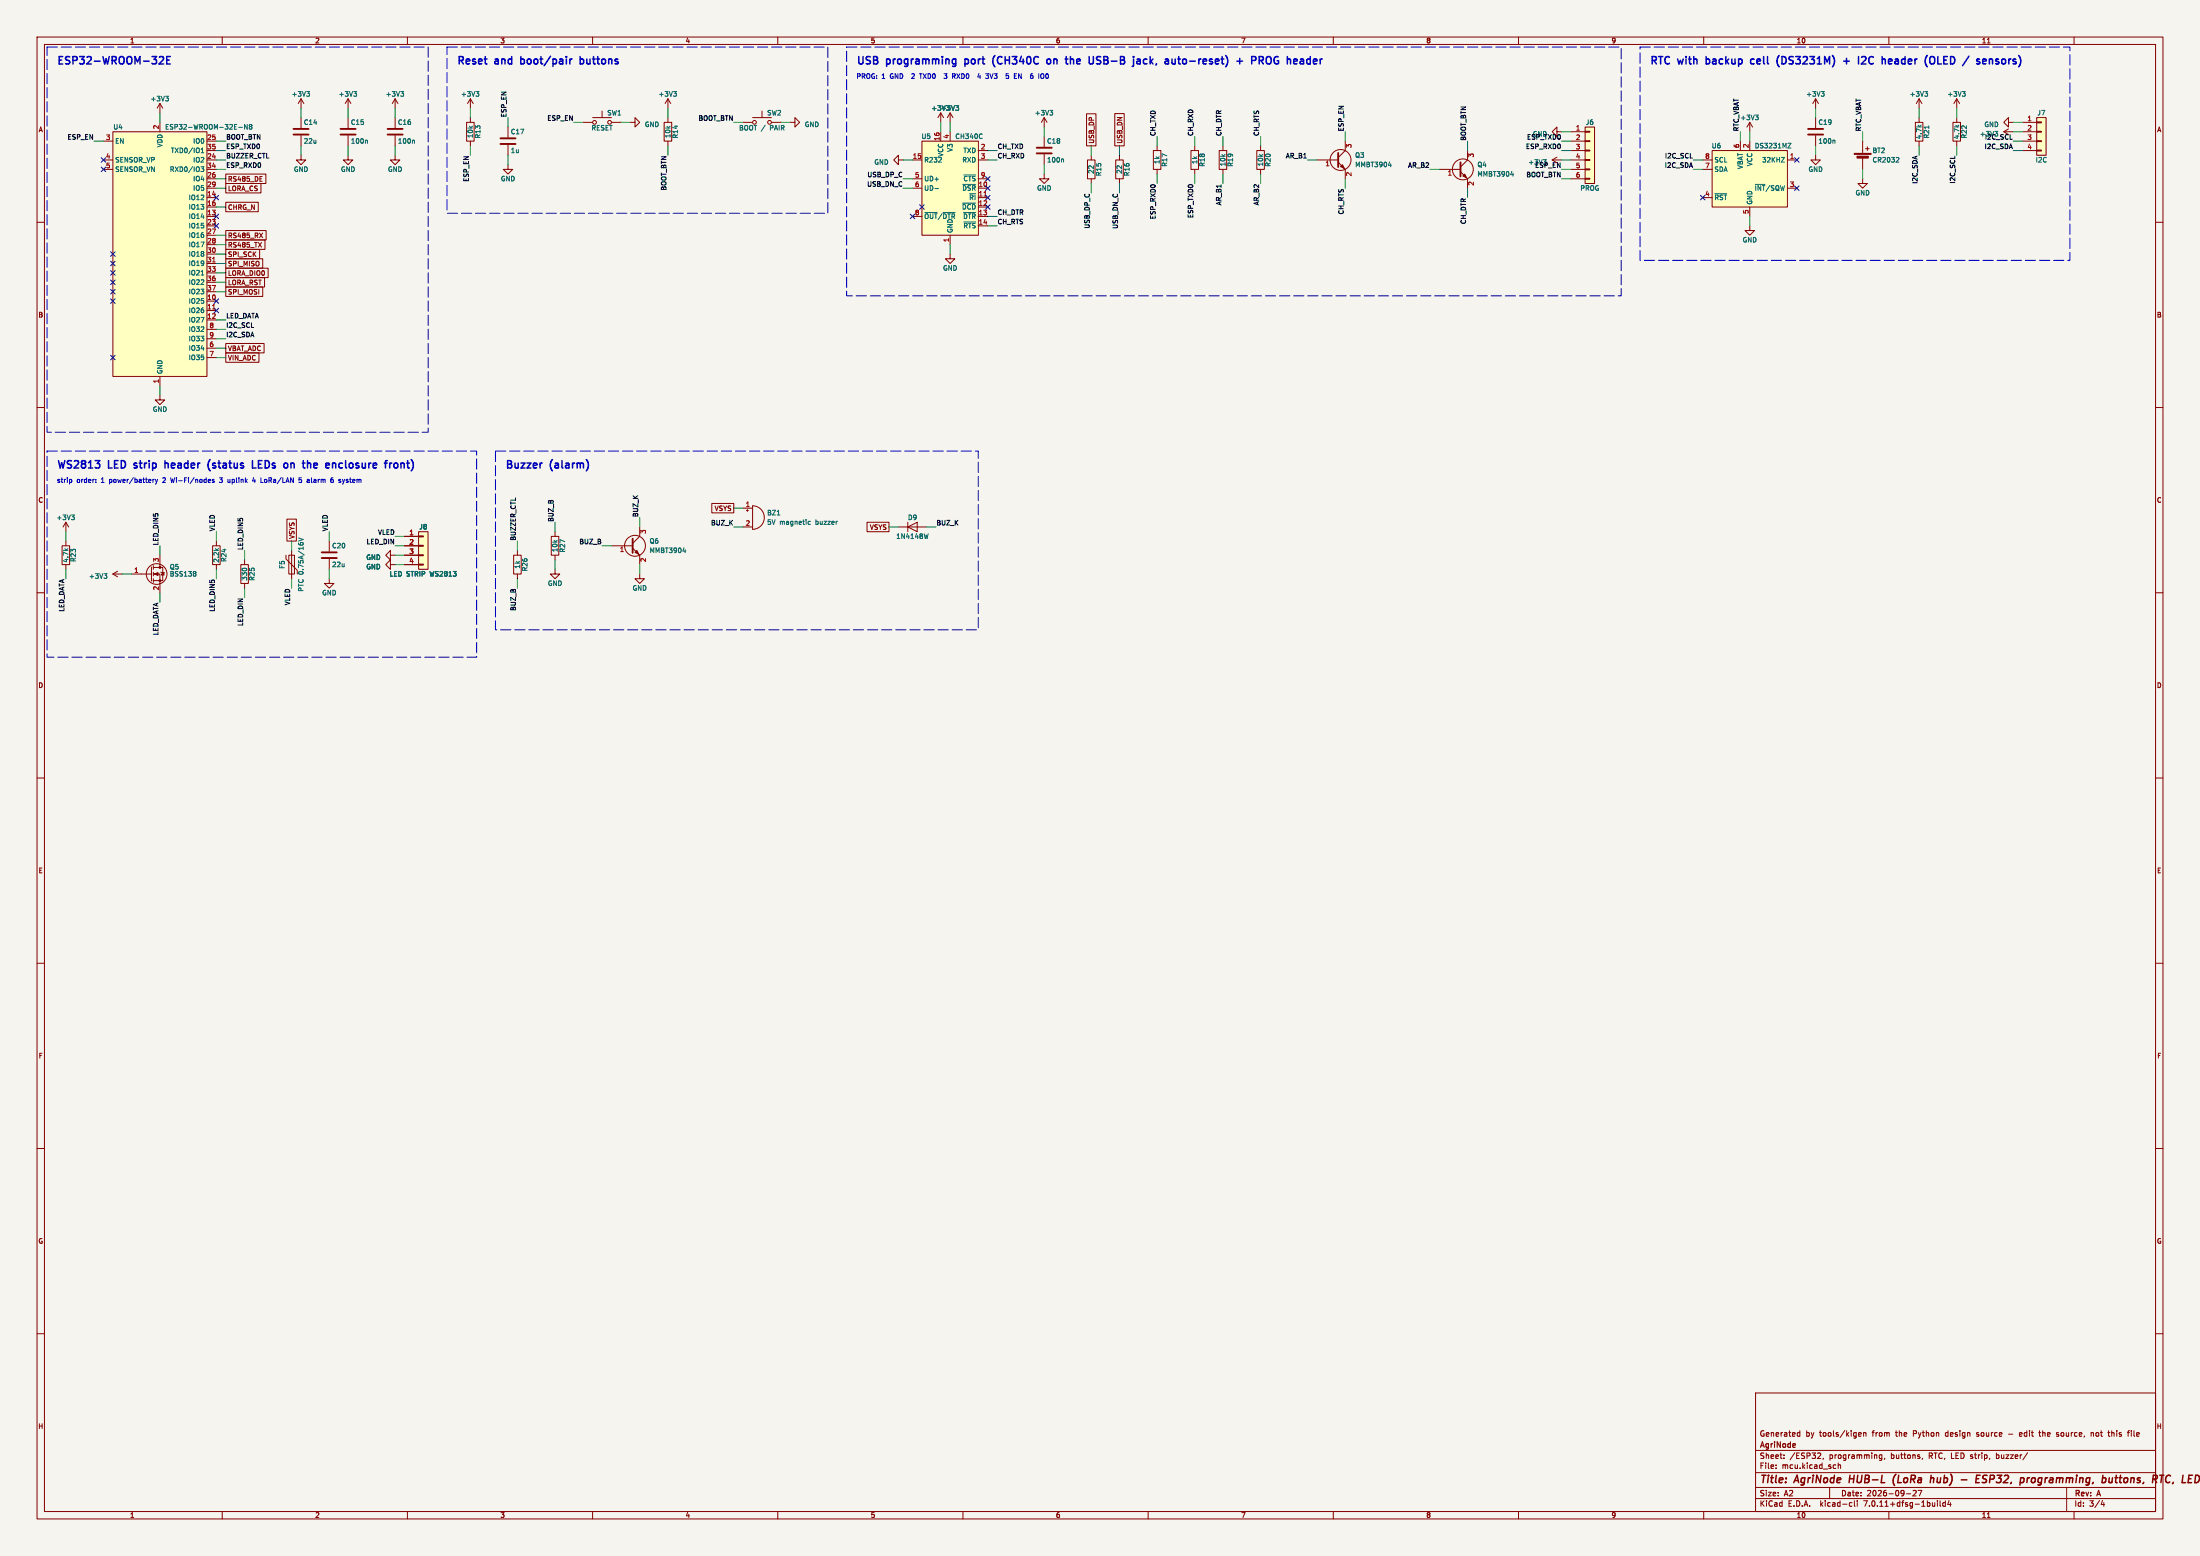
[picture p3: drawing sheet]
<svg xmlns="http://www.w3.org/2000/svg" width="594mm" height="420mm" viewBox="0 0 594 420" stroke-linecap="round" stroke-linejoin="round" font-family="sans-serif">
<path d="M0 0h594v420h-594z" fill="#f5f4ef" stroke="#f5f4ef" stroke-width=".27"/>
<g fill="none" stroke="#840000" stroke-width=".27">
<path d="M10 10h574v400h-574zM12 12h570v396h-570zM60 10v2M110 10v2M160 10v2M210 10v2M260 10v2M310 10v2M360 10v2M410 10v2M460 10v2M510 10v2"/>
<path d="M536.6 11.6h.7M560 10v2M27.9 38.1h2.6M30.5 35.6h25.4v66h-25.4zM43.2 27.9l-.8 1.3M43.2 27.9v2.6M43.2 33v2.6M43.2 27.9l.7 1.3M55.9 38.1h2.5M81.3 26.7v2.5M81.3 31.8v2.7M81.3 36.6v2.8"/>
<path d="M81.3 26.7l-.8 1.2M81.3 26.7l.7 1.2M94 26.7v2.5M94 31.8v2.7M94 36.6v2.8M94 26.7l-.8 1.2M94 26.7l.7 1.2M106.7 26.7l-.8 1.2M106.7 26.7v2.5M106.7 31.8v2.7M106.7 36.6v2.8M106.7 26.7l.7 1.2"/>
<path d="M126 33h2v5.1h-2zM127 26.7l-.8 1.2M127 26.7v2.5M127 31.8v1.2M127 38.1v1.3M127 26.7l.8 1.2M137.2 34.3v2.8M137.2 39.1v2.8M157.5 33h2.5M160 31.8h5.1M162.6 30v1.8M165.1 33h2.5"/>
<path d="M170.2 33h1.2v-1.2l1.3 1.2-1.3 1.3v-1.3M179.3 33h2.1v5.1h-2.1zM180.3 26.7v2.5M180.3 31.8v1.2M180.3 38.1v1.3M180.3 26.7l-.7 1.2M180.3 26.7l.8 1.2M200.7 33h2.5M203.2 31.8h5.1M205.7 30v1.8M208.3 33h2.5M213.4 33h1.2v-1.2l1.3 1.2-1.3 1.3v-1.3"/>
<path d="M248.9 38.1h15.3v25.4h-15.3zM254 30.5l-.8 1.3M254 30.5v2.5M254 35.6v2.5M254 30.5l.8 1.3M256.5 30.5l-.7 1.3M256.5 30.5v2.5M256.5 35.6v2.5M256.5 30.5l.8 1.3M281.9 31.8l-.7 1.2M281.9 31.8v2.5M281.9 36.8v2.8"/>
<path d="M281.9 31.8l.8 1.2M293.4 30.7h2.5v8.7h-2.5zM301 30.7h2.5v8.7h-2.5zM312.4 39.4v1.2M322.6 39.4v1.2M330.2 39.4v1.2M340.4 39.4v1.2M363.2 38.1v2.5l-1.9 1.9M420.4 35.6v-1.3l-1.3 1.3 1.3 1.2v-1.2h1.2M424.2 35.6h3.8M424.2 38.1h3.8M428 38h1.3v.2h-1.3z"/>
<path d="M428 35.4h1.3v.3h-1.3zM428 34.3h2.5v15.2h-2.5zM469.9 38.1v2.5M472.4 33l-.7 1.3M472.4 33v2.6M472.4 38.1v2.5M472.4 33l.8 1.3M490.2 26.7l-.7 1.2M490.2 26.7v2.5M490.2 31.8v2.7M490.2 36.6v2.8M490.2 26.7l.8 1.2"/>
<path d="M502.9 38.1v3.3M504.2 39.6v1M517.1 33h2.1v5.1h-2.1zM518.2 26.7v2.5M518.2 31.8v1.2M518.2 38.1v1.3M518.2 26.7l-.8 1.2M518.2 26.7l.7 1.2M527.3 33h2v5.1h-2zM528.3 26.7l-.7 1.2M528.3 26.7v2.5M528.3 31.8v1.2"/>
<path d="M528.3 38.1v1.3M528.3 26.7l.8 1.2M541 35.6h2.6M541 35.6l1.3 .7M542.3 33v-1.2l-1.3 1.2 1.3 1.3v-1.3h1.3M542.3 34.8l-1.3 .8M546.1 35.6h3.8M546.1 38.1h3.8M546.1 33h3.8M549.9 38h1.3v.2h-1.3zM549.9 35.4h1.3v.3h-1.3zM549.9 32.9h1.3v.2h-1.3z"/>
<path d="M549.9 31.8h2.5v10.1h-2.5zM10 60h2M27.9 43.2h2.6M27.9 45.7h2.6M55.9 40.6h2.5M55.9 43.2h2.5M55.9 45.7h2.5M55.9 48.3h2.5M55.9 50.8h2.5M55.9 53.3h2.5M55.9 55.9h2.5M55.9 58.4h2.5"/>
<path d="M61 49.5h9.5v2.6h-9.5zM61 47h10.8v2.5h-10.8zM61 54.6h8.7v2.6h-8.7zM70.2 48.9h.6M70.2 47.7h.6M81.3 41.9v1.3h1.2l-1.2 1.3-1.3-1.3h1.3M94 41.9v1.3h1.2l-1.2 1.3-1.3-1.3h1.3M106.7 41.9v1.3h1.2l-1.2 1.3-1.3-1.3h1.3M137.2 44.5v1.2h1.2l-1.2 1.3-1.3-1.3h1.3M242.6 43.2v-1.3l-1.3 1.3 1.3 1.3v-1.3h1.2M246.4 43.2h2.5M246.4 48.3h2.5"/>
<path d="M246.4 50.8h2.5M246.4 58.4h2.5M264.2 40.6h2.5M264.2 43.2h2.5M264.2 48.3h2.5M264.2 50.8h2.5M264.2 53.3h2.5M264.2 55.9h2.5M264.2 58.4h2.5M281.9 47v1.3h1.3l-1.3 1.2-1.2-1.2h1.2M281.9 41.7v2.8M293.6 43.2h2.1v5.1h-2.1z"/>
<path d="M294.6 41.9v1.3M294.6 48.3v1.2M301.2 43.2h2.1v5.1h-2.1zM302.3 41.9v1.3M302.3 48.3v1.2M311.4 40.6h2v5.1h-2zM312.4 45.7v1.3M321.6 40.6h2v5.1h-2zM322.6 45.7v1.3M329.2 40.6h2v5.1h-2zM330.2 45.7v1.3M339.3 40.6h2.1v5.1h-2.1z"/>
<path d="M340.4 45.7v1.3M355.6 43.2h5.7M361.3 43.8l1.9 1.9v2.6M388.6 45.7h5.7M394.3 46.4l1.9 1.9v2.5M396.2 40.6v2.6l-1.9 1.9M419.1 43.2h2.5M419.1 43.2l1.3 .7M420.4 42.4l-1.3 .8M424.2 40.6h3.8M424.2 43.2h3.8M424.2 45.7h3.8"/>
<path d="M424.2 48.3h3.8M428 48.1h1.3v.3h-1.3zM428 45.6h1.3v.2h-1.3zM428 43.1h1.3v.2h-1.3zM428 40.5h1.3v.3h-1.3zM459.7 43.2h2.6M459.7 45.7h2.6M459.7 53.3h2.6M462.3 40.6h20.3v15.3h-20.3zM472.4 55.9v2.5M482.6 43.2h2.5M482.6 50.8h2.5"/>
<path d="M490.2 41.9v1.3h1.3l-1.3 1.3-1.3-1.3h1.3M502.9 48.3v1.2h1.3l-1.3 1.3-1.3-1.3h1.3M502.9 42.4v3.3M503.7 40.1h1M546.1 40.6h3.8M549.9 40.5h1.3v.3h-1.3zM582 60h2M55.9 61h2.5M55.9 63.5h2.5M55.9 66h2.5M55.9 68.6h2.5M55.9 71.1h2.5"/>
<path d="M55.9 73.7h2.5M55.9 76.2h2.5M55.9 78.7h2.5M61 62.2h10.8v2.6h-10.8zM61 67.3h9.1v2.6h-9.1zM61 64.8h10.5v2.5h-10.5zM61 74.9h10.4v2.6h-10.4zM61 77.5h9.9v2.5h-9.9zM61 69.9h9.9v2.5h-9.9zM61 72.4h11.4v2.5h-11.4zM70.1 62.9l.8 1.3M70.9 62.9l-.8 1.3"/>
<path d="M256.5 68.6v1.3h1.3l-1.3 1.2-1.2-1.2h1.2M256.5 63.5v2.5M264.2 61h2.5M472.4 61v1.2h1.3l-1.3 1.3-1.2-1.3h1.2M55.9 81.3h2.5M55.9 83.8h2.5M55.9 86.4h2.5M55.9 94h2.5M55.9 96.5h2.5M55.9 88.9h2.5M55.9 91.4h2.5M61 95.3h8.9v2.5h-8.9z"/>
<path d="M61 92.7h10.3v2.6h-10.3zM10 110h2M43.2 106.7v1.3h1.2l-1.2 1.2-1.3-1.2h1.3M43.2 101.6v2.5M582 110h2M192.2 135.9h5.9v2.5h-5.9zM200.7 137.2h2.5M201.5 137.8h.6M201.8 137.5v.5M203.2 136.5a3.2 3.2 0 0 1 3.2 3.2 3.2 3.2 0 0 1-3.2 3.2zM10 160h2M16.8 147.3h2v5.1h-2z"/>
<path d="M17.8 141l-.8 1.2M17.8 141v2.5M17.8 146.1v1.2M17.8 152.4v1.3M17.8 141l.7 1.2M30.5 154.9l1.2 .8M30.5 154.9h2.5M31.7 154.2l-1.2 .7M35.6 154.9h5.3M40.9 153v3.8M41.4 154.9h1.8v5.1M41.4 153.2h2.5v3.5h-2.5"/>
<path d="M41.4 152.7v1M41.4 154.4v1M41.4 156.2v1M43.2 149.9v3.3M43.4 154.4l1 .3M43.9 154.6l.4 .6h-.7zM57.4 147.3h2v5.1h-2zM58.4 146.1v1.2M58.4 152.4v1.3M65 152.4h2.1v5.1h-2.1zM66 151.1v1.3M66 157.5v1.3"/>
<path d="M77.2 149.9v1l3.1 3v1M77.5 140.1h2.5v6h-2.5zM78 149.9h1.5v5h-1.5zM78.7 148.6v7.6M88.9 156.2v1.3h1.3l-1.3 1.3-1.3-1.3h1.3M88.9 146.1v2.7M88.9 150.9v2.8M105.4 149.9v-1.3l-1.3 1.3 1.3 1.2v-1.2h1.3M105.4 152.4v-1.3l-1.3 1.3 1.3 1.3v-1.3h1.3M109.2 147.3h3.8M109.2 144.8h3.8M109.2 149.9h3.8"/>
<path d="M109.2 152.4h3.8M113 152.3h1.3v.2h-1.3zM113 149.7h1.3v.3h-1.3zM113 147.2h1.3v.2h-1.3zM113 144.7h1.3v.2h-1.3zM113 143.5h2.6v10.2h-2.6zM138.7 149.9h2v5h-2zM139.7 148.6v1.3M139.7 154.9v1.3M148.8 144.8h2.1v5.1h-2.1zM149.9 153.7v1.2h1.2l-1.2 1.3-1.3-1.3h1.3M149.9 143.5v1.3"/>
<path d="M149.9 149.9v1.2M165.1 147.3h5.7M170.8 148l1.9 1.9v2.5M172.7 154.9v1.3h1.3l-1.3 1.3-1.3-1.3h1.3M172.7 142.2v2.6l-1.9 1.9M200.7 142.2h2.5M234.1 141h5.9v2.5h-5.9zM242.6 142.2h7.6M245.1 142.2l2.5-1.2v2.5zM245.1 141v2.5M582 160h2M10 210h2"/>
<path d="M582 210h2M10 260h2M582 260h2M10 310h2M582 310h2M10 360h2M474 376h108v32h-108zM582 360h2M474 397.5h108M474 391.5h108M479.5 396.2v.2M479.5 395.4v.2"/>
<path d="M481.7 393.5v.2M481.7 392.7v.2M485.4 387.6h.6M485.4 386.7h.6M486 386.2v1.5M491.3 392.2l.3 .3-.1 .3-.8 .9h.9M492.3 393.6l-.1 .3M495.2 395.4h.5M495.7 396.3l-.5 .1M496.3 395.5l.6-.1 .1 1M496.3 394.9v1.5M501.9 387.6h.6"/>
<path d="M501.9 386.7h.4l.2 .3-.7 .2M503.2 386.8l.5-.1 .1 1M503.2 386.7v1M507.4 393.4l.3 .3 .4-.1M508.1 392.7v1.2l-.3 .3-.3-.1M508.1 392.7h-.4l-.3 .3M508.9 393.6l-.2 .3M519.1 393.6l-.1 .3M533.7 387.6l.1 .1M533.7 386.7v.4M539 392.2v1.5M539 393.6l.2 .1"/>
<path d="M539.2 392.7h-.2M542.3 387.1h1.2M545.7 386.7l-.5 .2 .1 .7 .4 .1M546 387l-.8 .2M547.5 392.1l-1.3 1.9M550.5 386.7h.5M550.7 386.2v1.3l.3 .2M555.3 387.1l.5 .1 .1 .3-.2 .2-.5-.1M555.3 386.7h.5M564.6 386.8l.6-.1v1M564.6 386.7v1M569.1 386.7h.6"/>
<path d="M569.5 387.7h.2M570.2 386.2v1.5M570.2 386.7v.1M574.4 386.7h.6M575 386.2h-.3M575.5 386.2v.1M575.5 386.7v1M60 408v2M110 408v2M160 408v2M210 408v2M260 408v2"/>
<path d="M310 408v2M360 408v2M410 408v2M460 408v2M474 404.5h108M474 401.5h108M494 401.5v3M499.6 405.6h.4M500 406.5l-.4 .1M500.7 405.1v1.3l.2 .2M501.5 405.1v.1M501.5 405.6v1"/>
<path d="M510 408v2M514.7 403.2h1.2M517.3 402.4v.5l-.8 .9h.9M518.9 402.3l-.7 1.5M523.1 405.1v.1M523.1 405.6v1M523.8 405.1v1.3l.2 .2M525.2 405.6h-.4l-.3 .3 .2 .6h.5M525.2 405.1v1.5M526.2 405l-.3 1.1h.9M526.6 405.6v1M536.6 409.6h.7"/>
<path d="M558 401.5v6.5M560 408v2M567.7 405l-.4 1.1h.9M568 405.6v1"/>
<circle cx="160.5" cy="33" r=".51"/>
<circle cx="164.6" cy="33" r=".51"/>
<circle cx="203.7" cy="33" r=".51"/>
<circle cx="207.8" cy="33" r=".51"/>
<circle cx="361.9" cy="43.2" r="2.82"/>
<circle cx="395" cy="45.7" r="2.82"/>
<circle cx="42.3" cy="154.9" r="2.79"/>
<circle cx="171.4" cy="147.3" r="2.82"/>
</g>
<g fill="none" stroke="#840000" stroke-width=".4">
<path d="M499.5 398.2l-.2 2M511.9 397.9a2.36 2.36 0 0 0-.4 3.1M521.6 398.9h.3l.2 .2-.1 1.1M529.5 399.4h1.6M534.6 398.2h-.9l-.3 2M536.5 398.3l-.7-.1-.3 .2-.1 .6 .8 .3 .2 .5-.5 .4-.7-.1M547.8 398.9h.2M549.4 399h-.7l-.3 .8 .4 .4 .5-.1 .2-.3M570.4 398.9l-.2 1.3M571 398.9h.8M571.4 398.2l-.2 1.7 .4 .3M572.2 398.9h.7"/>
<path d="M572.6 398.2l-.3 1.7 .3 .3M586.1 398.4l-.6-.2-.5 .3M570.2 400l-.3 .2M585.9 400l-.5 .2-.4-.1M586.8 400.1l-.2 .4"/>
</g>
<g fill="none" stroke="#840000" stroke-width=".51">
<path d="M79.2 36.3h4.1M79.2 34.8h4.1M91.9 36.3h4.1M91.9 34.8h4.1M104.6 36.3h4.1M104.6 34.8h4.1M135.1 38.9h4.1M135.1 37.3h4.1M279.9 39.9h4.1M488.2 36.3h4.1M488.2 34.8h4.1M279.9 41.4h4.1"/>
<path d="M361.3 41.3v3.8M394.3 43.8v3.8M86.9 150.6h4M86.9 149.1h4M170.8 145.4v3.8"/>
</g>
<g fill="none" stroke="#006464" stroke-width=".27">
<path d="M44.7 26h.8l-.4 .5M45.2 26.5l.3 .2-.3 .5M64.5 34.4h.9M66.8 33.6v1.3l-.8-1.3v1.3M67.5 34.1l-.2-.2 .2-.3 .5 .2-.2 .3M67.5 34.1l-.2 .3 .2 .5 .5-.3-.2-.5M67.5 34.1h.3M82.8 24.7h.8l-.4 .5M83.3 25.2l.3 .2-.3 .6M95.5 24.7h.8l-.4 .5M96 25.2l.3 .2-.3 .6M99 37.8l.2 .2v.7"/>
<path d="M108.2 24.7h.8l-.4 .5M108.7 25.2l.3 .2-.3 .6M111.7 37.8l.2 .2v.7M128.5 24.7h.8l-.4 .5M129.1 25.2l.2 .2-.2 .6M181.9 24.7h.7l-.4 .5M182.4 25.2l.2 .2-.2 .6M258.1 28.5h.7l-.4 .5M258.6 29l.2 .2-.2 .6M265.1 36.2l.1 .1M265.2 37.3h-.1M283.5 29.8h.7l-.4 .5"/>
<path d="M284 30.3l.2 .2-.2 .6M474 31.1h.7l-.4 .4M474.5 31.5l.2 .3-.2 .5M482.7 38.7h.9l-.9 1.2h.9M491.7 24.7h.8l-.4 .5M492.3 25.2l.2 .2-.2 .6M495.3 37.8l.1 .2v.7M519.7 24.7h.8l-.5 .5M520.2 25.2l.3 .2-.3 .6M520.8 34v.7M529.8 24.7h.8l-.4 .5M530.4 25.2l.2 .2-.2 .6"/>
<path d="M538.6 35.5h.8l-.4 .5M54.2 45h.8l-.4 .5 .4 .1v.6h-.7M54.3 41.2h.7M54.3 40.3l.4-.4v1.3M249.7 57.4h3.3M252.4 50.9h1M254.6 57.4h3.3M259.9 54.8h3.5M259.9 49.8h3.5M260.2 57.4h3.2M260.2 59.9h3.2M260.2 47.2h3.2"/>
<path d="M287 42.9l.2 .2v.7M374.9 44.6h.8M375.5 44.2v.8M407.9 47.1h.8M408.5 46.7v.9M416.7 43.1h.8l-.4 .5M463 52.3h3.2M481 42.5h.8l-.8 1.3h.8M512.5 42.5l.2 .2-.1 .3-.7 .8h.8M54.3 74.2h.7M19.3 139h.8l-.4 .5M19.8 139.5l.3 .2-.3 .6"/>
<path d="M209.8 139h.8M28.1 154.8h.8l-.5 .5M28.6 155.3l.3 .3-.3 .5M52.7 154.2l.2 .3-.2 .3 .2 .5-.2 .2M80.6 145.2l1.3 .4-1.3 .5M184.4 148.7h.8M185 148.3v.9M218.2 141.4l.6 .1M218.8 140.8h-.6M250.6 144.1l-.3 1.3"/>
</g>
<g fill="#ffffc2" stroke="#ffffc2" stroke-width=".27">
<path d="M428 34.3h2.5v15.2h-2.5z"/>
<path d="M248.9 38.1h15.3v25.4h-15.3z"/>
<path d="M30.5 35.6h25.4v66h-25.4z"/>
<path d="M113 143.5h2.6v10.2h-2.6z"/>
<path d="M549.9 31.8h2.5v10.1h-2.5z"/>
<path d="M462.3 40.6h20.3v15.3h-20.3z"/>
</g>
<g fill="#840000" stroke="#840000" stroke-width=".27">
<path d="M361.9 45l.6-.5 .5 1z"/>
<path d="M171.4 149.1l.6-.5 .5 1z"/>
<path d="M41.7 154.9l1-.3v.7z"/>
<path d="M500.6 41.4h4.6v.3h-4.6z"/>
<path d="M501.4 42.2h3v.5h-3z"/>
<path d="M395 47.5l.5-.5 .5 1z"/>
<circle cx="43.2" cy="156.7" r=".25"/>
<circle cx="43.2" cy="153.2" r=".25"/>
</g>
<path d="M265.7 52.9h.7M57.4 70.7h.7M57.4 83.4h.7" fill="none" stroke="#a90000" stroke-width=".27"/>
<g fill="none" stroke="#0000c2" stroke-width=".4">
<path d="M43 15.5l.8-.2 .4 .5-1.3 1.5h1.3M45 16.2h.7M46 15.3h-1v2h1M140.6 15.3v2M140.6 17.2l.2 .1M140.8 15.9l-.2 .1M154.3 15.9h.1M156.6 16l.6-.1 .3 .2M156.6 15.3v2M157.5 17.1l-.3 .2-.6-.1M260.5 15.9v2M260.5 17.2l.2 .1"/>
<path d="M260.7 15.9l-.2 .1M268.6 15a2.29 2.29 0 0 0 0 3M282.7 16.1l.3-.2 .6 .2 .1 .8-.2 .3-.5 .1-.3-.2zM289.3 15.9l.6 .3v1.1M296.2 16l.8 .4 .2 .5-.4 .4-.7-.1M297.2 15.4l-.8-.1-.2 .2M307.6 15.9l.3 .3v1.1M307.9 17.2l-.2 .1M307.9 16.4l-.2 .1M309.7 16l-.6-.1-.4 .4 .2 .9h.8M318 15.9h.7M318.3 15.3v1.7l.4 .3"/>
<path d="M319.5 16l-.2 .3 .2 .9M338 16.3l.9-.1 .2-.3-.1-.4-.3-.2h-.7v2M342.7 15.3l.2 .1a1.27 1.27 0 0 1-.2 1.9M344.6 15.3a1.08 1.08 0 0 0-.6 1 1.08 1.08 0 0 0 .6 1M354.9 15.9l-.3 .3v.8l.3 .3M355.6 16.4l-1 .2M460.7 15.3v2M460.7 17.2l.1 .1M460.8 15.9l-.1 .1M473.6 16l-.6-.1-.3 .4 .1 .9h.8M479.8 16.7l.6 1.3M480.4 15l-.6 1.3"/>
<path d="M481.6 15.3h-.5v2h.5M497.8 16.5h1.5M498.6 15.7v1.6M503.4 15.3l.4 .3-.1 .5-1.1 1.2h1.2M505.2 15.3a1.08 1.08 0 0 0-.6 1 1.08 1.08 0 0 0 .6 1M512.3 15.9l-.6 .1M512.4 16.5h-.5l-.3 .3 .1 .4 .7 .1M523.2 15.3v2h1M535.6 15.9l-.3 .3v.8l.3 .3M536.3 16.4l-1 .2M539.6 16l-.5-.1-.2 .3v.3l.7 .2v.5h-.7M25.7 124.3h1.2l-.6 .8"/>
<path d="M26.7 125.2l.2 .3-.2 .7M36.2 126.2l.2 .1M36.3 125.1v.5M44.6 124.3v2M44.6 125.2l.2-.2 .5 .1 .1 1.2M56.3 126.2l.4 .9M56.7 124l-.4 .9M57.4 126.2l.6 .1M58 125l-.6 .3 .1 .3 .5 .1M68.2 126.3h.9M69.8 125.3h.7M70.7 124.3h-.9v2h.9"/>
<path d="M84.8 125.1l.6-.1 .3 .5-1 .2M84.8 126.2h.8M91.7 125.1h.8M91.7 126.2h.8M108.3 125.2l.3-.2 .4 .1 .1 1.2M108.3 125v1.3M146.2 125h.2M158.8 124.9v1.3"/>
</g>
<g fill="none" stroke="#0000c2" stroke-width=".27">
<path d="M248.2 19.9h.8M254.9 19.9h.8l-.5 .5h.3M257.2 19.9h.5l.2 .2-.1 .4-.6 .1M264.3 19.8l-.3 1h.8M267.3 19.9l.4 1.3M271.7 19.9h.6M275 19.9l.7 1.3v-1.3M280.5 19.9v1.3M282.6 19.9a.68 .68 0 0 1 .5 .6 .68 .68 0 0 1-.5 .7M254.9 21.1h.6M257.5 20.6l.4 .6M264.6 20.3v.9"/>
<path d="M271.7 20.4h.4l.3 .2-.2 .5h-.5M18.9 129.4l.5 .2-.1 .5-.4 .1M25.9 130.1v.1M25.9 129.5v.1M41.3 129.4v.8M41.6 129.4l-.3 .2M41.9 129.4l.4 .8M42.3 130.2l-.4 .5M42.6 129.4l-.3 .8M46.1 129l.3 1.2M56.8 129.5v.2l-.6 .1M57.3 129.6l.6 .4-.2 .2h-.4"/>
<path d="M57.3 129.6h.1M57.8 129.5l-.5 .1M59.2 130.1l.6 .1M59.2 129h.8l-.4 .5h.2M62.1 130.1l-.4 .1M68.5 128.9l-.3 .9h.8M68.8 129.4v.8M70.4 130.2h.6M81.4 129h-.6l-.1 .6 .6-.1 .1 .6h-.7M84.1 129v1.1l.2 .1M89.5 129.5l.5 .2v.4l-.5 .1M89.7 129h.2"/>
<path d="M93.1 129.4l-.4 .8"/>
</g>
<path d="M12.7 12.7h102.9v104h-102.9v-104M120.7 12.7h102.8v44.9h-102.8v-44.9M228.6 12.7h209.1v67.1h-209.1v-67.1M442.8 12.7h116.1v57.6h-116.1v-57.6M12.7 121.8h116v55.6h-116v-55.6M133.8 121.8h130.3v48.2h-130.3v-48.2" fill="none" stroke="#0000c2" stroke-width=".27" stroke-dasharray="2.8 1"/>
<g fill="none" stroke="#009600" stroke-width=".27">
<path d="M25.4 38.1h2.5M43.2 30.5v2.5M58.4 38.1h2.6M81.3 29.2v2.6M81.3 39.4v2.5M94 29.2v2.6M94 39.4v2.5M106.7 29.2v2.6M106.7 39.4v2.5M127 29.2v2.6M127 39.4v2.5M137.2 31.8v2.5"/>
<path d="M154.9 33h2.6M167.6 33h2.6M180.3 29.2v2.6M180.3 39.4v2.5M198.1 33h2.6M210.8 33h2.6M254 33v2.6M256.5 33v2.6M281.9 34.3v2.5M294.6 39.4v2.5M302.3 39.4v2.5M312.4 36.8v2.6"/>
<path d="M322.6 36.8v2.6M330.2 36.8v2.6M340.4 36.8v2.6M363.2 35.6v2.5M396.2 38.1v2.5M421.6 38.1h2.6M421.6 35.6h2.6M469.9 35.6v2.5M472.4 35.6v2.5M490.2 29.2v2.6M490.2 39.4v2.5M502.9 35.6v2.5"/>
<path d="M518.2 29.2v2.6M518.2 39.4v2.5M528.3 29.2v2.6M528.3 39.4v2.5M543.6 38.1h2.5M543.6 35.6h2.5M543.6 33h2.5M58.4 40.6h2.6M58.4 45.7h2.6M58.4 43.2h2.6M58.4 48.3h2.6M58.4 55.9h2.6"/>
<path d="M58.4 50.8h2.6M137.2 41.9v2.6M243.8 43.2h2.6M243.8 48.3h2.6M243.8 50.8h2.6M266.7 40.6h2.5M266.7 43.2h2.5M266.7 58.4h2.5M281.9 44.5v2.5M294.6 49.5v2.6M302.3 49.5v2.6M312.4 47v2.5"/>
<path d="M322.6 47v2.5M330.2 47v2.5M340.4 47v2.5M353.1 43.2h2.5M363.2 48.3v2.5M386.1 45.7h2.5M396.2 50.8v2.5M421.6 40.6h2.6M421.6 45.7h2.6M421.6 43.2h2.6M421.6 48.3h2.6M457.2 45.7h2.5"/>
<path d="M457.2 43.2h2.5M472.4 58.4v2.6M502.9 45.7v2.6M543.6 40.6h2.5M58.4 78.7h2.6M58.4 68.6h2.6M58.4 76.2h2.6M58.4 63.5h2.6M58.4 66h2.6M58.4 73.7h2.6M58.4 71.1h2.6M256.5 66v2.6"/>
<path d="M266.7 61h2.5M58.4 94h2.6M58.4 91.4h2.6M58.4 96.5h2.6M58.4 86.4h2.6M58.4 88.9h2.6M43.2 104.1v2.6M172.7 139.7v2.5M198.1 137.2h2.6M17.8 143.5v2.6M17.8 153.7v2.5M33 154.9h2.6"/>
<path d="M43.2 147.3v2.6M58.4 143.5v2.6M58.4 153.7v2.5M66 148.6v2.5M66 158.8v2.5M78.7 146.1v2.5M78.7 156.2v2.6M88.9 143.5v2.6M88.9 153.7v2.5M106.7 147.3h2.5M106.7 152.4h2.5M106.7 144.8h2.5"/>
<path d="M106.7 149.9h2.5M139.7 146.1v2.5M139.7 156.2v2.6M149.9 141v2.5M149.9 151.1v2.6M162.6 147.3h2.5M172.7 152.4v2.5M198.1 142.2h2.6M240 142.2h2.6M250.2 142.2h2.5M43.2 160v2.6"/>
</g>
<g fill="none" stroke="#000084" stroke-width=".27">
<path d="M27.3 45.1l1.2 1.2M27.3 42.6l1.2 1.2M28.5 45.1l-1.2 1.2M28.5 42.6l-1.2 1.2M57.8 57.8l1.2 1.2M57.8 52.7l1.2 1.2M59 52.7l-1.2 1.2M59 57.8l-1.2 1.2M245.8 57.8l1.2 1.2M247 57.8l-1.2 1.2M248.3 55.3l1.2 1.2M249.5 55.3l-1.2 1.2"/>
<path d="M266.1 47.7l1.2 1.2M266.1 52.7l1.2 1.2M266.1 50.2l1.2 1.2M266.1 55.3l1.2 1.2M267.3 47.7l-1.2 1.2M267.3 52.7l-1.2 1.2M267.3 50.2l-1.2 1.2M267.3 55.3l-1.2 1.2M459.1 52.7l1.2 1.2M460.3 52.7l-1.2 1.2M484.5 50.2l1.2 1.2M484.5 42.6l1.2 1.2"/>
<path d="M485.7 50.2l-1.2 1.2M485.7 42.6l-1.2 1.2M29.9 75.6l1.2 1.2M29.9 73.1l1.2 1.2M29.9 68l1.2 1.2M29.9 70.5l1.2 1.2M29.9 78.1l1.2 1.2M31.1 75.6l-1.2 1.2M31.1 73.1l-1.2 1.2M31.1 68l-1.2 1.2M31.1 70.5l-1.2 1.2M31.1 78.1l-1.2 1.2"/>
<path d="M57.8 60.4l1.2 1.2M59 60.4l-1.2 1.2M29.9 80.7l1.2 1.2M29.9 95.9l1.2 1.2M31.1 80.7l-1.2 1.2M31.1 95.9l-1.2 1.2M57.8 80.7l1.2 1.2M57.8 83.2l1.2 1.2M59 80.7l-1.2 1.2M59 83.2l-1.2 1.2"/>
</g>
<g font-size="2.8" fill="#0000c2">
<text x="15.2" y="17.5">ESP32-WROOM-32E</text>
<text x="123.2" y="17.5">Reset</text>
<text x="133.7" y="17.5">and</text>
<text x="141.5" y="17.5">boot/pair</text>
<text x="158.3" y="17.5">buttons</text>
<text x="231.1" y="17.5">USB</text>
<text x="239.5" y="17.5">programming</text>
<text x="261.4" y="17.5">port</text>
<text x="269.7" y="17.5">(CH340C</text>
<text x="285.2" y="17.5">on</text>
<text x="291.1" y="17.5">the</text>
<text x="298.1" y="17.5">USB-B</text>
<text x="310.9" y="17.5">jack,</text>
<text x="320.3" y="17.5">auto-reset)</text>
<text x="340.4" y="17.5">+</text>
<text x="345.2" y="17.5">PROG</text>
<text x="355.6" y="17.5">header</text>
<text x="445.3" y="17.5">RTC</text>
<text x="453.2" y="17.5">with</text>
<text x="461.5" y="17.5">backup</text>
<text x="474.4" y="17.5">cell</text>
<text x="482.3" y="17.5">(DS3231M)</text>
<text x="501.1" y="17.5">+</text>
<text x="505.9" y="17.5">I2C</text>
<text x="513" y="17.5">header</text>
<text x="525.5" y="17.5">(OLED</text>
<text x="536.6" y="17.5">/</text>
<text x="541.1" y="17.5">sensors)</text>
<text x="15.2" y="126.6">WS2813</text>
<text x="29.4" y="126.6">LED</text>
<text x="37.1" y="126.6">strip</text>
<text x="46.2" y="126.6">header</text>
<text x="58.6" y="126.6">(status</text>
<text x="71.4" y="126.6">LEDs</text>
<text x="80.8" y="126.6">on</text>
<text x="86.7" y="126.6">the</text>
<text x="93.7" y="126.6">enclosure</text>
<text x="110.5" y="126.6">front)</text>
<text x="136.3" y="126.6">Buzzer</text>
<text x="148.6" y="126.6">(alarm)</text>
</g>
<g font-size="2.8" fill="#840000">
<text x="475" y="400.9">Title:</text>
<text x="484.7" y="400.9">AgriNode</text>
<text x="500.1" y="400.9">HUB-L</text>
<text x="512.7" y="400.9">(LoRa</text>
<text x="523.6" y="400.9">hub)</text>
<text x="532.7" y="400.9">-</text>
<text x="537.5" y="400.9">ESP32,</text>
<text x="550.3" y="400.9">programming,</text>
<text x="573.2" y="400.9">buttons,</text>
<text x="587.6" y="400.9">RTC,</text>
</g>
<g font-size="2.1" fill="#840000">
<text x="475" y="388">Generated</text>
<text x="487.5" y="388">by</text>
<text x="491.3" y="388">tools/kigen</text>
<text x="505.7" y="388">from</text>
<text x="512.1" y="388">the</text>
<text x="516.9" y="388">Python</text>
<text x="525.8" y="388">design</text>
<text x="534.4" y="388">source</text>
<text x="546.3" y="388">edit</text>
<text x="551.8" y="388">the</text>
<text x="556.6" y="388">source,</text>
<text x="566" y="388">not</text>
<text x="570.9" y="388">this</text>
<text x="576.3" y="388">file</text>
<text x="475" y="394">Sheet:</text>
<text x="475" y="391.2">AgriNode</text>
<text x="483.2" y="394">/ESP32,</text>
<text x="494" y="394">programming,</text>
<text x="510.7" y="394">buttons,</text>
<text x="521.1" y="394">RTC, LED strip,</text>
<text x="539.7" y="394">buzzer/</text>
<text x="475" y="396.7">File:</text>
<text x="481.1" y="396.7">mcu.kicad_sch</text>
<text x="475" y="406.9">KiCad</text>
<text x="475" y="404.1">Size:</text>
<text x="481.7" y="404.1">A2</text>
<text x="482.7" y="406.9">E.D.A.</text>
<text x="491.6" y="406.9">kicad-cli</text>
<text x="497" y="404.1">Date:</text>
<text x="503.5" y="406.9">7.0.11+dfsg-1build4</text>
<text x="504" y="404.1">2026-09-27</text>
<text x="560" y="404.3">Rev:</text>
<text x="560" y="406.9">Id:</text>
<text x="564.1" y="406.9">3/4</text>
<text x="566.4" y="404.3">A</text>
</g>
<g font-size="1.8" fill="#840000">
<text x="35" y="11.9">1</text>
<text x="85" y="11.9">2</text>
<text x="135" y="11.9">3</text>
<text x="185" y="11.9">4</text>
<text x="235" y="11.9">5</text>
<text x="285" y="11.9">6</text>
<text x="335" y="11.9">7</text>
<text x="385" y="11.9">8</text>
<text x="435" y="11.9">9</text>
<text x="485" y="11.9">10</text>
<text x="535" y="11.9">11</text>
<text x="10.3" y="35.9">A</text>
<text x="582.3" y="35.9">A</text>
<text x="295.6" y="38.9" transform="rotate(-90 295.6 38.9)">USB_DP</text>
<text x="303.2" y="38.9" transform="rotate(-90 303.2 38.9)">USB_DN</text>
<text x="61.4" y="51.8">LORA_CS</text>
<text x="61.4" y="49.2">RS485_DE</text>
<text x="61.4" y="56.8">CHRG_N</text>
<text x="61.4" y="64.5">RS485_RX</text>
<text x="61.4" y="69.5">SPI_SCK</text>
<text x="61.4" y="67">RS485_TX</text>
<text x="61.4" y="77.2">LORA_RST</text>
<text x="61.4" y="72.1">SPI_MISO</text>
<text x="61.4" y="74.6">LORA_DIO0</text>
<text x="61.4" y="79.7">SPI_MOSI</text>
<text x="10.3" y="85.9">B</text>
<text x="582.3" y="85.9">B</text>
<text x="61.4" y="94.9">VBAT_ADC</text>
<text x="61.4" y="97.5">VIN_ADC</text>
<text x="10.3" y="135.9">C</text>
<text x="582.3" y="135.9">C</text>
<text x="192.8" y="138.1">VSYS</text>
<text x="234.8" y="143.2">VSYS</text>
<text x="79.7" y="145.6" transform="rotate(-90 79.7 145.6)">VSYS</text>
<text x="10.3" y="185.9">D</text>
<text x="582.3" y="185.9">D</text>
<text x="10.3" y="235.9">E</text>
<text x="582.3" y="235.9">E</text>
<text x="10.3" y="285.9">F</text>
<text x="582.3" y="285.9">F</text>
<text x="10.3" y="335.9">G</text>
<text x="582.3" y="335.9">G</text>
<text x="10.2" y="385.9">H</text>
<text x="582.2" y="385.9">H</text>
<text x="35" y="409.9">1</text>
<text x="85" y="409.9">2</text>
<text x="135" y="409.9">3</text>
<text x="185" y="409.9">4</text>
<text x="235" y="409.9">5</text>
<text x="285" y="409.9">6</text>
<text x="335" y="409.9">7</text>
<text x="385" y="409.9">8</text>
<text x="435" y="409.9">9</text>
<text x="485" y="409.9">10</text>
<text x="535" y="409.9">11</text>
</g>
<g font-size="1.8" fill="#0000c2">
<text x="231.1" y="21.3">PROG: 1</text>
<text x="240.4" y="21.3">GND</text>
<text x="246.6" y="21.3">2</text>
<text x="249" y="21.3">TXD0</text>
<text x="256" y="21.3">3</text>
<text x="258.4" y="21.3">RXD0</text>
<text x="265.7" y="21.3">4</text>
<text x="268.1" y="21.3">3V3</text>
<text x="273.9" y="21.3">5</text>
<text x="276.3" y="21.3">EN</text>
<text x="281.1" y="21.3">6</text>
<text x="15.2" y="130.4">strip</text>
<text x="20.7" y="130.4">order:</text>
<text x="27.4" y="130.4">1</text>
<text x="29.8" y="130.4">power/battery</text>
<text x="44.4" y="130.4">2</text>
<text x="46.8" y="130.4">Wi-Fi/nodes</text>
<text x="60.2" y="130.4">3</text>
<text x="62.6" y="130.4">uplink</text>
<text x="69.5" y="130.4">4</text>
<text x="71.9" y="130.4">LoRa/LAN</text>
<text x="82.4" y="130.4">5</text>
<text x="84.8" y="130.4">alarm</text>
<text x="91.4" y="130.4">6</text>
<text x="93.8" y="130.4">system</text>
</g>
<g font-size="1.8" fill="#006464">
<text x="40.5" y="27.5">+3V3</text>
<text x="78.6" y="26.3">+3V3</text>
<text x="91.3" y="26.3">+3V3</text>
<text x="104" y="26.3">+3V3</text>
<text x="124.4" y="26.3">+3V3</text>
<text x="177.7" y="26.3">+3V3</text>
<text x="487.6" y="26.3">+3V3</text>
<text x="515.5" y="26.3">+3V3</text>
<text x="525.7" y="26.3">+3V3</text>
<text x="30.5" y="35.2">U4</text>
<text x="44.5" y="35.2">ESP32-WROOM-32E-N8</text>
<text x="81.9" y="33.9">C14</text>
<text x="94.6" y="33.9">C15</text>
<text x="107.3" y="33.9">C16</text>
<text x="159.6" y="35.4">RESET</text>
<text x="163.8" y="31.3">SW1</text>
<text x="174" y="34.5">GND</text>
<text x="199.4" y="35.4">BOOT /</text>
<text x="207" y="31.3">SW2</text>
<text x="208" y="35.4">PAIR</text>
<text x="217.2" y="34.5">GND</text>
<text x="251.4" y="30.1">+3V3</text>
<text x="253.9" y="30.1">+3V3</text>
<text x="279.3" y="31.3">+3V3</text>
<text x="428.1" y="33.9">J6</text>
<text x="490.9" y="33.9">C19</text>
<text x="535.7" y="34.5">GND</text>
<text x="550" y="31.3">J7</text>
<text x="31" y="39">EN</text>
<text x="44" y="39.9" transform="rotate(-90 44 39.9)">VDD</text>
<text x="46" y="41.5">TXD0/IO1</text>
<text x="52" y="39">IO0</text>
<text x="81.9" y="39">22u</text>
<text x="94.6" y="39">100n</text>
<text x="107.3" y="39">100n</text>
<text x="127.9" y="37.4" transform="rotate(-90 127.9 37.4)">10k</text>
<text x="129.9" y="37.5" transform="rotate(-90 129.9 37.5)">R13</text>
<text x="137.8" y="41.5">1u</text>
<text x="137.8" y="36.4">C17</text>
<text x="181.2" y="37.4" transform="rotate(-90 181.2 37.4)">10k</text>
<text x="183.2" y="37.5" transform="rotate(-90 183.2 37.5)">R14</text>
<text x="248.7" y="37.7">U5</text>
<text x="257.4" y="41.1" transform="rotate(-90 257.4 41.1)">V3</text>
<text x="257.8" y="37.7">CH340C</text>
<text x="260" y="41.5">TXD</text>
<text x="282.6" y="39">C18</text>
<text x="462.1" y="40.2">U6</text>
<text x="473.7" y="40.2">DS3231MZ</text>
<text x="490.9" y="39">100n</text>
<text x="505.5" y="41.5">BT2</text>
<text x="519" y="37.7" transform="rotate(-90 519 37.7)">4.7k</text>
<text x="521.1" y="37.5" transform="rotate(-90 521.1 37.5)">R21</text>
<text x="529.2" y="37.7" transform="rotate(-90 529.2 37.7)">4.7k</text>
<text x="531.2" y="37.5" transform="rotate(-90 531.2 37.5)">R22</text>
<text x="31" y="44">SENSOR_VP</text>
<text x="31" y="46.6">SENSOR_VN</text>
<text x="45.7" y="46.6">RXD0/IO3</text>
<text x="52" y="44">IO2</text>
<text x="79.2" y="46.6">GND</text>
<text x="91.9" y="46.6">GND</text>
<text x="104.6" y="46.6">GND</text>
<text x="235.9" y="44.6">GND</text>
<text x="249.4" y="44">R232</text>
<text x="254.9" y="42.4" transform="rotate(-90 254.9 42.4)">VCC</text>
<text x="259.7" y="44">RXD</text>
<text x="282.6" y="44">100n</text>
<text x="295.5" y="47" transform="rotate(-90 295.5 47)">22</text>
<text x="297.5" y="47.7" transform="rotate(-90 297.5 47.7)">R15</text>
<text x="303.1" y="47" transform="rotate(-90 303.1 47)">22</text>
<text x="305.2" y="47.7" transform="rotate(-90 305.2 47.7)">R16</text>
<text x="313.3" y="44.4" transform="rotate(-90 313.3 44.4)">1k</text>
<text x="315.3" y="45.1" transform="rotate(-90 315.3 45.1)">R17</text>
<text x="323.4" y="44.4" transform="rotate(-90 323.4 44.4)">1k</text>
<text x="325.5" y="45.1" transform="rotate(-90 325.5 45.1)">R18</text>
<text x="331.1" y="45" transform="rotate(-90 331.1 45)">10k</text>
<text x="333.1" y="45.1" transform="rotate(-90 333.1 45.1)">R19</text>
<text x="341.2" y="45" transform="rotate(-90 341.2 45)">10k</text>
<text x="343.3" y="45.1" transform="rotate(-90 343.3 45.1)">R20</text>
<text x="365.8" y="42.8">Q3</text>
<text x="365.8" y="45.3">MMBT3904</text>
<text x="398.8" y="45.3">Q4</text>
<text x="398.8" y="47.9">MMBT3904</text>
<text x="462.8" y="46.6">SDA</text>
<text x="462.8" y="44">SCL</text>
<text x="470.8" y="45.8" transform="rotate(-90 470.8 45.8)">VBAT</text>
<text x="473.3" y="45" transform="rotate(-90 473.3 45)">VCC</text>
<text x="475.7" y="44">32KHZ</text>
<text x="488.2" y="46.6">GND</text>
<text x="505.5" y="44">CR2032</text>
<text x="549.5" y="44">I2C</text>
<text x="52" y="49.1">IO4</text>
<text x="52" y="51.7">IO5</text>
<text x="135.1" y="49.1">GND</text>
<text x="249.4" y="49.1">UD+</text>
<text x="249.4" y="51.7">UD-</text>
<text x="259.7" y="51.7">~{DSR}</text>
<text x="260" y="49.1">~{CTS}</text>
<text x="279.9" y="51.7">GND</text>
<text x="426.6" y="51.7">PROG</text>
<text x="473.7" y="51.7">~{INT}/SQW</text>
<text x="500.9" y="52.9">GND</text>
<text x="50.8" y="59.3">IO14</text>
<text x="50.8" y="54.2">IO12</text>
<text x="50.8" y="56.7">IO13</text>
<text x="249.4" y="59.3">~{OUT}/~{DTR}</text>
<text x="259.6" y="56.7">~{DCD}</text>
<text x="259.9" y="59.3">~{DTR}</text>
<text x="261.6" y="54.2">~{RI}</text>
<text x="462.8" y="54.2">~{RST}</text>
<text x="473.3" y="55.4" transform="rotate(-90 473.3 55.4)">GND</text>
<text x="50.8" y="61.8">IO15</text>
<text x="50.8" y="64.4">IO16</text>
<text x="257.4" y="63" transform="rotate(-90 257.4 63)">GND</text>
<text x="260" y="61.8">~{RTS}</text>
<text x="470.4" y="65.6">GND</text>
<text x="50.8" y="66.9">IO17</text>
<text x="50.8" y="69.4">IO18</text>
<text x="50.8" y="72">IO19</text>
<text x="50.8" y="74.5">IO21</text>
<text x="50.8" y="77.1">IO22</text>
<text x="254.5" y="73.3">GND</text>
<text x="50.8" y="82.1">IO25</text>
<text x="50.8" y="79.6">IO23</text>
<text x="50.8" y="84.7">IO26</text>
<text x="50.8" y="87.2">IO27</text>
<text x="50.8" y="89.8">IO32</text>
<text x="50.8" y="94.8">IO34</text>
<text x="50.8" y="92.3">IO33</text>
<text x="44" y="101.1" transform="rotate(-90 44 101.1)">GND</text>
<text x="50.8" y="97.4">IO35</text>
<text x="41.1" y="111.4">GND</text>
<text x="15.1" y="140.6">+3V3</text>
<text x="113.1" y="143.1">J8</text>
<text x="207" y="141.8">5V</text>
<text x="207" y="139.3">BZ1</text>
<text x="210.5" y="141.8">magnetic</text>
<text x="220.3" y="141.8">buzzer</text>
<text x="245" y="140.6">D9</text>
<text x="89.5" y="148.2">C20</text>
<text x="150.7" y="149.1" transform="rotate(-90 150.7 149.1)">10k</text>
<text x="152.8" y="149.3" transform="rotate(-90 152.8 149.3)">R27</text>
<text x="175.3" y="146.9">Q6</text>
<text x="175.3" y="149.5">MMBT3904</text>
<text x="241.9" y="145.6">1N4148W</text>
<text x="18.6" y="152" transform="rotate(-90 18.6 152)">4.7k</text>
<text x="20.7" y="151.8" transform="rotate(-90 20.7 151.8)">R23</text>
<text x="45.7" y="155.8">BSS138</text>
<text x="45.7" y="153.9">Q5</text>
<text x="59.3" y="152" transform="rotate(-90 59.3 152)">2.2k</text>
<text x="61.3" y="151.8" transform="rotate(-90 61.3 151.8)">R24</text>
<text x="77.1" y="153.6" transform="rotate(-90 77.1 153.6)">F5</text>
<text x="89.5" y="153.3">22u</text>
<text x="98.8" y="151.3">GND</text>
<text x="98.8" y="153.9">GND</text>
<text x="105.1" y="155.8">LED STRIP</text>
<text x="116.2" y="155.8">WS2813</text>
<text x="140.6" y="153.6" transform="rotate(-90 140.6 153.6)">1k</text>
<text x="142.6" y="154.3" transform="rotate(-90 142.6 154.3)">R26</text>
<text x="23.9" y="156.4">+3V3</text>
<text x="66.9" y="156.9" transform="rotate(-90 66.9 156.9)">330</text>
<text x="68.9" y="156.9" transform="rotate(-90 68.9 156.9)">R25</text>
<text x="82.1" y="159.8" transform="rotate(-90 82.1 159.8)">PTC 0.75A/16V</text>
<text x="86.9" y="160.9">GND</text>
<text x="147.8" y="158.3">GND</text>
<text x="170.7" y="159.6">GND</text>
</g>
<g font-size="1.8" fill="#a90000">
<text x="42.9" y="35" transform="rotate(-90 42.9 35)">2</text>
<text x="425.4" y="35.3">1</text>
<text x="547.3" y="32.8">1</text>
<text x="547.3" y="35.3">2</text>
<text x="28.5" y="37.8">3</text>
<text x="55.8" y="37.8">25</text>
<text x="55.8" y="40.4">35</text>
<text x="253.7" y="38.1" transform="rotate(-90 253.7 38.1)">16</text>
<text x="256.3" y="37.5" transform="rotate(-90 256.3 37.5)">4</text>
<text x="264.7" y="40.4">2</text>
<text x="365.2" y="40.1" transform="rotate(-90 365.2 40.1)">3</text>
<text x="425.4" y="37.8">2</text>
<text x="425.4" y="40.4">3</text>
<text x="469.6" y="40.1" transform="rotate(-90 469.6 40.1)">6</text>
<text x="472.2" y="40.1" transform="rotate(-90 472.2 40.1)">2</text>
<text x="547.3" y="37.8">3</text>
<text x="547.3" y="40.4">4</text>
<text x="28.5" y="42.9">4</text>
<text x="28.5" y="45.5">5</text>
<text x="55.8" y="42.9">24</text>
<text x="55.8" y="45.5">34</text>
<text x="246.3" y="42.9">15</text>
<text x="264.7" y="42.9">3</text>
<text x="357.8" y="45.2">1</text>
<text x="365.2" y="47.7" transform="rotate(-90 365.2 47.7)">2</text>
<text x="390.8" y="47.7">1</text>
<text x="398.2" y="42.6" transform="rotate(-90 398.2 42.6)">3</text>
<text x="425.4" y="42.9">4</text>
<text x="425.4" y="45.5">5</text>
<text x="460.3" y="45.5">7</text>
<text x="460.3" y="42.9">8</text>
<text x="483.2" y="42.9">1</text>
<text x="55.8" y="53.1">14</text>
<text x="55.8" y="48">26</text>
<text x="55.8" y="50.5">29</text>
<text x="246.9" y="48">5</text>
<text x="246.9" y="50.5">6</text>
<text x="264.1" y="50.5">10</text>
<text x="264.1" y="53.1">11</text>
<text x="264.7" y="48">9</text>
<text x="398.2" y="50.2" transform="rotate(-90 398.2 50.2)">2</text>
<text x="425.4" y="48">6</text>
<text x="460.3" y="53.1">4</text>
<text x="483.2" y="50.5">3</text>
<text x="55.8" y="58.2">13</text>
<text x="55.8" y="55.6">16</text>
<text x="246.9" y="58.2">8</text>
<text x="264.1" y="55.6">12</text>
<text x="264.1" y="58.2">13</text>
<text x="472.2" y="57.9" transform="rotate(-90 472.2 57.9)">5</text>
<text x="55.8" y="60.7">23</text>
<text x="55.8" y="63.2">27</text>
<text x="55.8" y="65.8">28</text>
<text x="256.3" y="65.5" transform="rotate(-90 256.3 65.5)">1</text>
<text x="264.1" y="60.7">14</text>
<text x="55.8" y="68.3">30</text>
<text x="55.8" y="70.9">31</text>
<text x="55.8" y="73.4">33</text>
<text x="55.8" y="75.9">36</text>
<text x="55.8" y="81">10</text>
<text x="55.8" y="83.6">11</text>
<text x="55.8" y="78.5">37</text>
<text x="55.8" y="86.1">12</text>
<text x="56.4" y="88.6">8</text>
<text x="56.4" y="93.7">6</text>
<text x="56.4" y="91.2">9</text>
<text x="56.4" y="96.3">7</text>
<text x="42.9" y="103.6" transform="rotate(-90 42.9 103.6)">1</text>
<text x="201.2" y="136.9">1</text>
<text x="201.2" y="142">2</text>
<text x="110.4" y="144.5">1</text>
<text x="110.4" y="147.1">2</text>
<text x="110.4" y="149.6">3</text>
<text x="167.3" y="149.3">1</text>
<text x="174.7" y="144.2" transform="rotate(-90 174.7 144.2)">3</text>
<text x="36.1" y="154.7">1</text>
<text x="42.9" y="151.8" transform="rotate(-90 42.9 151.8)">3</text>
<text x="110.4" y="152.1">4</text>
<text x="174.7" y="151.8" transform="rotate(-90 174.7 151.8)">2</text>
<text x="42.9" y="159.5" transform="rotate(-90 42.9 159.5)">2</text>
</g>
<g font-size="1.8" fill="#0f0f0f">
<text x="136.8" y="31.8" transform="rotate(-90 136.8 31.8)">ESP_EN</text>
<text x="147.7" y="32.7">ESP_EN</text>
<text x="188.5" y="32.7">BOOT_BTN</text>
<text x="362.9" y="35.6" transform="rotate(-90 362.9 35.6)">ESP_EN</text>
<text x="469.5" y="35.6" transform="rotate(-90 469.5 35.6)">RTC_VBAT</text>
<text x="469.8" y="32.6">+3V3</text>
<text x="502.6" y="35.6" transform="rotate(-90 502.6 35.6)">RTC_VBAT</text>
<text x="18.1" y="37.7">ESP_EN</text>
<text x="61" y="37.7">BOOT_BTN</text>
<text x="61" y="40.3">ESP_TXD0</text>
<text x="269.2" y="40.3">CH_TXD</text>
<text x="312.1" y="36.8" transform="rotate(-90 312.1 36.8)">CH_TXD</text>
<text x="322.2" y="36.8" transform="rotate(-90 322.2 36.8)">CH_RXD</text>
<text x="329.8" y="36.8" transform="rotate(-90 329.8 36.8)">CH_DTR</text>
<text x="340" y="36.8" transform="rotate(-90 340 36.8)">CH_RTS</text>
<text x="395.9" y="38.1" transform="rotate(-90 395.9 38.1)">BOOT_BTN</text>
<text x="411.9" y="40.3">ESP_RXD0</text>
<text x="412.2" y="37.7">ESP_TXD0</text>
<text x="413.7" y="37">GND</text>
<text x="534.5" y="37">+3V3</text>
<text x="535.7" y="40.3">I2C_SDA</text>
<text x="535.8" y="37.7">I2C_SCL</text>
<text x="61" y="45.4">ESP_RXD0</text>
<text x="61" y="42.8">BUZZER_CTL</text>
<text x="234.1" y="47.9">USB_DP_C</text>
<text x="269.2" y="42.8">CH_RXD</text>
<text x="347.1" y="42.8">AR_B1</text>
<text x="380.1" y="45.4">AR_B2</text>
<text x="412" y="47.9">BOOT_BTN</text>
<text x="412.5" y="44.6">+3V3</text>
<text x="414.4" y="45.4">ESP_EN</text>
<text x="449.4" y="45.4">I2C_SDA</text>
<text x="449.4" y="42.8">I2C_SCL</text>
<text x="126.7" y="49.2" transform="rotate(-90 126.7 49.2)">ESP_EN</text>
<text x="180" y="51.5" transform="rotate(-90 180 51.5)">BOOT_BTN</text>
<text x="234" y="50.4">USB_DN_C</text>
<text x="517.8" y="49.7" transform="rotate(-90 517.8 49.7)">I2C_SDA</text>
<text x="528" y="49.7" transform="rotate(-90 528 49.7)">I2C_SCL</text>
<text x="269.2" y="58.1">CH_DTR</text>
<text x="312.1" y="59.3" transform="rotate(-90 312.1 59.3)">ESP_RXD0</text>
<text x="322.2" y="59" transform="rotate(-90 322.2 59)">ESP_TXD0</text>
<text x="329.8" y="55.5" transform="rotate(-90 329.8 55.5)">AR_B1</text>
<text x="340" y="55.5" transform="rotate(-90 340 55.5)">AR_B2</text>
<text x="362.9" y="58" transform="rotate(-90 362.9 58)">CH_RTS</text>
<text x="269.2" y="60.6">CH_RTS</text>
<text x="294.3" y="61.8" transform="rotate(-90 294.3 61.8)">USB_DP_C</text>
<text x="301.9" y="61.9" transform="rotate(-90 301.9 61.9)">USB_DN_C</text>
<text x="395.9" y="60.6" transform="rotate(-90 395.9 60.6)">CH_DTR</text>
<text x="61" y="86">LED_DATA</text>
<text x="61" y="88.5">I2C_SCL</text>
<text x="61" y="91.1">I2C_SDA</text>
<text x="58.1" y="143.5" transform="rotate(-90 58.1 143.5)">VLED</text>
<text x="88.6" y="143.5" transform="rotate(-90 88.6 143.5)">VLED</text>
<text x="149.5" y="141" transform="rotate(-90 149.5 141)">BUZ_B</text>
<text x="172.4" y="139.7" transform="rotate(-90 172.4 139.7)">BUZ_K</text>
<text x="191.9" y="141.9">BUZ_K</text>
<text x="252.7" y="141.9">BUZ_K</text>
<text x="42.8" y="147.3" transform="rotate(-90 42.8 147.3)">LED_DIN5</text>
<text x="65.7" y="148.6" transform="rotate(-90 65.7 148.6)">LED_DIN5</text>
<text x="98.9" y="147">LED_DIN</text>
<text x="101.9" y="144.4">VLED</text>
<text x="139.4" y="146.1" transform="rotate(-90 139.4 146.1)">BUZZER_CTL</text>
<text x="156.3" y="147">BUZ_B</text>
<text x="17.4" y="165.2" transform="rotate(-90 17.4 165.2)">LED_DATA</text>
<text x="58.1" y="165.2" transform="rotate(-90 58.1 165.2)">LED_DIN5</text>
<text x="78.4" y="163.5" transform="rotate(-90 78.4 163.5)">VLED</text>
<text x="139.4" y="165" transform="rotate(-90 139.4 165)">BUZ_B</text>
<text x="42.8" y="171.6" transform="rotate(-90 42.8 171.6)">LED_DATA</text>
<text x="65.7" y="169.1" transform="rotate(-90 65.7 169.1)">LED_DIN</text>
</g>
</svg>
